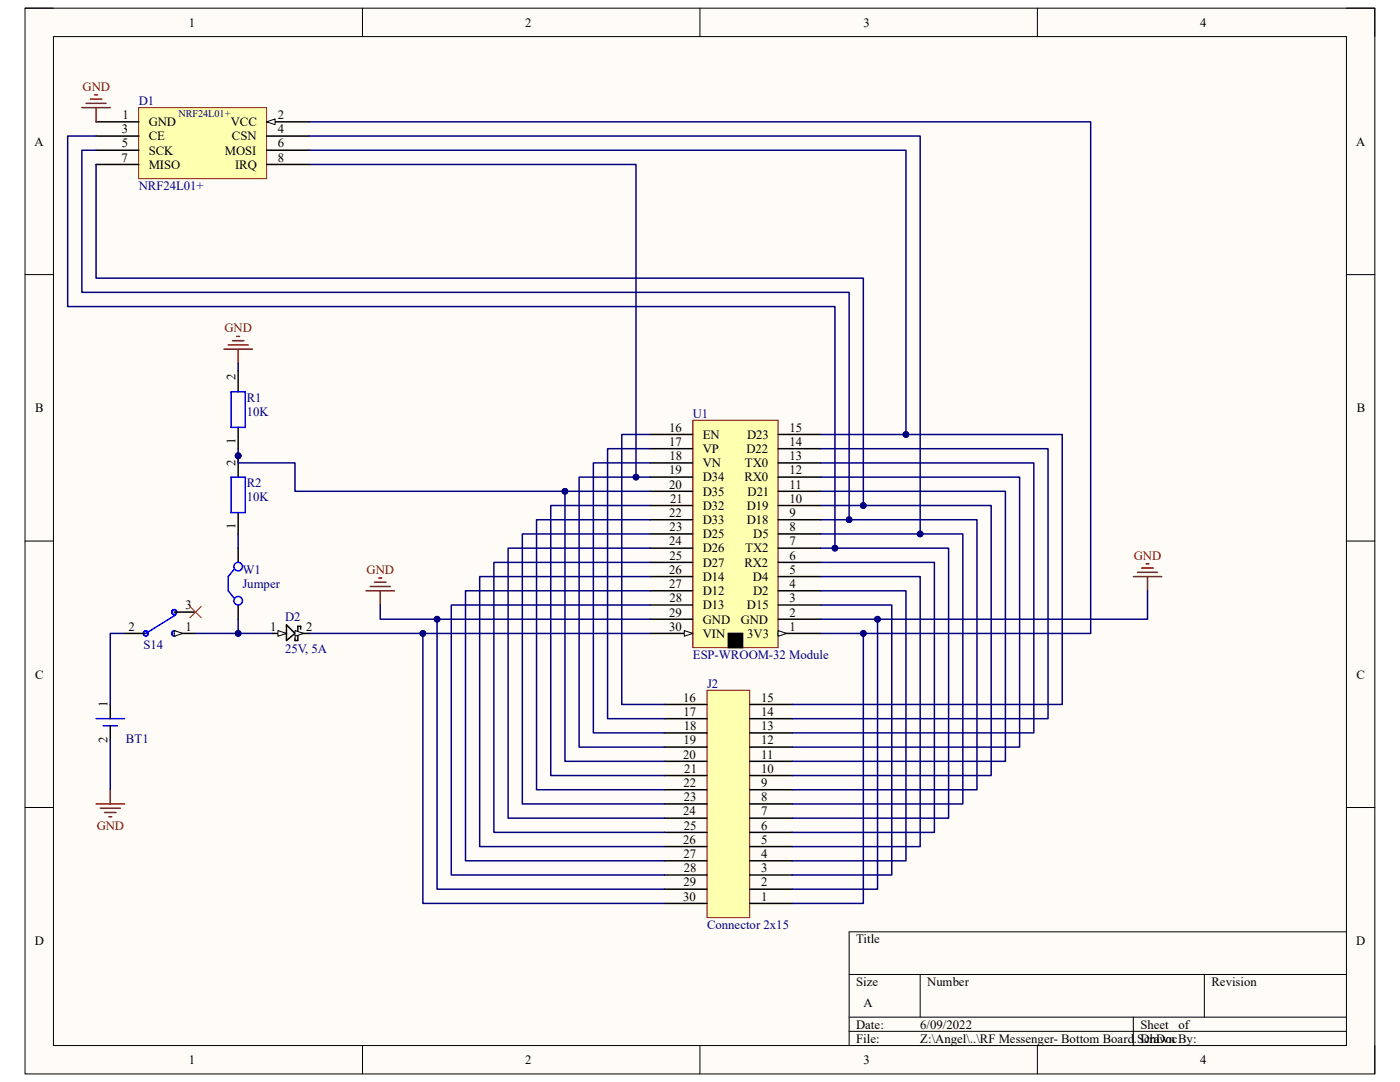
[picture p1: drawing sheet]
<svg xmlns="http://www.w3.org/2000/svg" width="279mm" height="216mm" viewBox="0 0 279 216" stroke-linecap="round" stroke-linejoin="round" font-family="sans-serif">
<path d="M5 1.6h269.4v212.7h-269.4z" fill-rule="evenodd" fill="#fffcf8"/>
<path d="M5 1.6h269.4v212.7h-269.4z" fill="none" stroke="#000" stroke-width=".2"/>
<path d="M10.7 7.3h258v201.3h-258z" fill-rule="evenodd" fill="#fffcf8"/>
<g fill="none" stroke="#000" stroke-width=".2">
<path d="M5 1.6h5.7M10.7 7.3h258v201.3h-258zM72.3 1.6v5.7M139.7 1.6v5.7M207 1.6v5.7M268.7 1.6h5.7v5.7M5 54.8h5.7M268.7 54.8h5.7M5 108h5.7M268.7 108h5.7M5 161.1h5.7M268.7 161.1h5.7"/>
<path d="M169.5 194.4h99.2M183.6 194.4v8.6M240.3 194.4v8.6M268.7 185.9h-99.2v22.7M72.3 208.6v5.7M139.7 208.6v5.7M169.5 203h99.2M169.5 205.8h99.2M207 208.6v5.7M226.2 203v5.6M274.4 208.6v5.7"/>
</g>
<path d="M141.1 137.7h8.5v45.4h-8.5z" fill-rule="evenodd" fill="#ffffb0"/>
<path d="M141.1 137.7h8.5v45.4h-8.5z" fill="none" stroke="#800000" stroke-width=".2"/>
<g fill="none" stroke="#000" stroke-width=".3">
<path d="M132.6 157.6h8.5M132.6 154.7h8.5M132.6 151.9h8.5M132.6 149.1h8.5M132.6 146.2h8.5M132.6 143.4h8.5M132.6 140.6h8.5M149.6 157.6h8.5M149.6 154.7h8.5M149.6 151.9h8.5M149.6 149.1h8.5M149.6 146.2h8.5"/>
<path d="M149.6 143.4h8.5M149.6 140.6h8.5M132.6 177.4h8.5M132.6 174.6h8.5M132.6 171.8h8.5M132.6 168.9h8.5M132.6 166.1h8.5M132.6 163.3h8.5M132.6 160.4h8.5M149.6 171.8h8.5M149.6 168.9h8.5M149.6 166.1h8.5"/>
<path d="M149.6 163.3h8.5M149.6 160.4h8.5M149.6 177.4h8.5M149.6 174.6h8.5M132.6 180.3h8.5M149.6 180.3h8.5"/>
</g>
<path d="M138.3 83.9h17v45.3h-17z" fill-rule="evenodd" fill="#ffffb0"/>
<path d="M138.3 83.9h17v45.3h-17z" fill="none" stroke="#800000" stroke-width=".2"/>
<path d="M155.3 126.4h8.5" fill="none" stroke="#000" stroke-width=".3"/>
<path d="M155.3 125.8l1.7 .6-1.7 .6z" fill="#f8fcff"/>
<path d="M155.3 125.8l1.7 .6-1.7 .6z" fill="none" stroke="#000" stroke-width=".2"/>
<g fill="none" stroke="#000" stroke-width=".3">
<path d="M129.8 98h8.5M129.8 95.2h8.5M129.8 92.4h8.5M129.8 89.5h8.5M129.8 86.7h8.5M155.3 98h8.5M155.3 95.2h8.5M155.3 92.4h8.5M155.3 89.5h8.5M155.3 86.7h8.5M129.8 117.9h8.5M129.8 115.1h8.5"/>
<path d="M129.8 112.2h8.5M129.8 109.4h8.5M129.8 106.5h8.5M129.8 103.7h8.5M129.8 100.9h8.5M155.3 117.9h8.5M155.3 115.1h8.5M155.3 112.2h8.5M155.3 109.4h8.5M155.3 106.5h8.5M155.3 103.7h8.5M155.3 100.9h8.5"/>
<path d="M129.8 123.6h8.5M129.8 120.7h8.5M129.8 126.4h8.5M155.3 123.6h8.5M155.3 120.7h8.5"/>
</g>
<path d="M136.6 125.8l1.7 .6-1.7 .6z" fill="#f8fcff"/>
<path d="M136.6 125.8l1.7 .6-1.7 .6z" fill="none" stroke="#000" stroke-width=".2"/>
<path d="M145.4 126.4h2.8v2.8h-2.8z" fill-rule="evenodd" fill="#000"/>
<path d="M24.8 126.4h4.3M34.8 126.4h4.2M145.4 126.4h2.8v2.8h-2.8z" fill="none" stroke="#000" stroke-width=".3"/>
<g fill="none" stroke="#00f" stroke-width=".3">
<circle cx="29.1" cy="126.4" r=".5"/>
<circle cx="34.8" cy="126.4" r=".5"/>
</g>
<path d="M34.8 125.8l1.7 .6-1.7 .6z" fill="#f8fcff"/>
<path d="M34.8 125.8l1.7 .6-1.7 .6z" fill="none" stroke="#000" stroke-width=".2"/>
<g fill="none" stroke="#00f" stroke-width=".3">
<path d="M35.1 122.7l-6 3.7"/>
<circle cx="34.8" cy="122.1" r=".5"/>
</g>
<path d="M34.8 122.1h4.2" fill="none" stroke="#000" stroke-width=".3"/>
<path d="M27.7 21.5h25.5v14.2h-25.5z" fill-rule="evenodd" fill="#ffffb0"/>
<path d="M27.7 21.5h25.5v14.2h-25.5z" fill="none" stroke="#800000" stroke-width=".2"/>
<path d="M19.2 24.3h8.5M53.2 24.3h8.5" fill="none" stroke="#000" stroke-width=".3"/>
<path d="M53.2 24.3l1.7-.6v1.2z" fill="#f8fcff"/>
<path d="M53.2 24.3l1.7-.6v1.2z" fill="none" stroke="#000" stroke-width=".2"/>
<path d="M19.2 27.1h8.5M19.2 30h8.5M19.2 32.8h8.5M53.2 27.1h8.5M53.2 30h8.5M53.2 32.8h8.5M54.3 126.4h2.9M60 125.5v-.5h-.6v2.8h-.5v-.6M22 140.6v2.8M22 144.8v2.9" fill="none" stroke="#000" stroke-width=".3"/>
<path d="M18 19.8h2.3M18.9 18.9h.6M16.3 21.5h5.7M17.2 20.6h4M19.2 21.5v2.8M22 157.6v2.8M19.2 160.4h5.6M20 161.3h4M20.9 162.1h2.2M21.7 163h.6" fill="none" stroke="#800000" stroke-width=".3"/>
<path d="M19.2 143.4h5.6M20.6 144.8h2.8" fill="none" stroke="#00f" stroke-width=".3"/>
<path d="M37.9 121l2.3 2.3M40.2 121l-2.3 2.3" fill="none" stroke="#f00" stroke-width=".2"/>
<path d="M55.5 125.8l1.7 .6-1.7 .6z" fill="#f8fcff"/>
<path d="M55.5 125.8l1.7 .6-1.7 .6z" fill="none" stroke="#000" stroke-width=".2"/>
<path d="M57.2 124.7l1.7 1.7-1.7 1.4zM58.9 126.4h2.8" fill="none" stroke="#000" stroke-width=".3"/>
<path d="M58.9 125.8l1.7 .6-1.7 .6z" fill="#f8fcff"/>
<path d="M58.9 125.8l1.7 .6-1.7 .6z" fill="none" stroke="#000" stroke-width=".2"/>
<circle cx="47.5" cy="90.9" r=".57" fill="#000080"/>
<circle cx="47.5" cy="90.9" r=".57" fill="none" stroke="#000080" stroke-width=".2"/>
<path d="M47.5 90.9v4.3" fill="none" stroke="#000" stroke-width=".3"/>
<circle cx="47.5" cy="90.9" r=".57" fill="#000080"/>
<circle cx="47.5" cy="90.9" r=".57" fill="none" stroke="#000080" stroke-width=".2"/>
<path d="M47.5 73.9v4.3M47.5 85.3v4.2M47.5 102.3v4.2M47.5 109.4v2.8M47.5 120.7v2.9" fill="none" stroke="#000" stroke-width=".3"/>
<g fill="none" stroke="#00f" stroke-width=".3">
<path d="M46.1 78.2h2.8v7.1h-2.8zM46.1 95.2h2.8v7.1h-2.8zM46.7 113.6l-1.2 1.5v2.8l1.2 1.4"/>
<circle cx="47.5" cy="113.1" r=".85"/>
<circle cx="47.5" cy="119.9" r=".85"/>
</g>
<g fill="none" stroke="#800000" stroke-width=".3">
<path d="M44.7 69.7h5.7M45.5 68.8h4M46.4 68h2.3M47.2 67.1h.6M47.5 69.7v2.8M73.1 117.9h5.6M73.9 117h4M74.8 116.2h2.2M75.6 115.3h.6M75.9 117.9v2.8M226.2 115.1h5.6M227 114.2h4"/>
<path d="M227.9 113.3h2.2M228.7 112.5h.6M229 115.1v2.8"/>
</g>
<path d="M61.7 24.3h156v102.1h-45.4" fill="none" stroke="#000080" stroke-width=".3"/>
<circle cx="172.3" cy="126.4" r=".57" fill="#000080"/>
<circle cx="172.3" cy="126.4" r=".57" fill="none" stroke="#000080" stroke-width=".2"/>
<path d="M61.7 126.4h22.7" fill="none" stroke="#000080" stroke-width=".3"/>
<circle cx="84.4" cy="126.4" r=".57" fill="#000080"/>
<circle cx="84.4" cy="126.4" r=".57" fill="none" stroke="#000080" stroke-width=".2"/>
<path d="M129.8 126.4h-45.4v53.9h48.2" fill="none" stroke="#000080" stroke-width=".3"/>
<circle cx="84.4" cy="126.4" r=".57" fill="#000080"/>
<circle cx="84.4" cy="126.4" r=".57" fill="none" stroke="#000080" stroke-width=".2"/>
<path d="M129.8 123.6h-42.6v53.8h45.4" fill="none" stroke="#000080" stroke-width=".3"/>
<circle cx="87.2" cy="123.6" r=".57" fill="#000080"/>
<circle cx="87.2" cy="123.6" r=".57" fill="none" stroke="#000080" stroke-width=".2"/>
<path d="M19.2 27.1h-5.7v34.1h153.1v48.2M129.8 120.7h-39.7v53.9h42.5" fill="none" stroke="#000080" stroke-width=".3"/>
<circle cx="166.6" cy="109.4" r=".57" fill="#000080"/>
<circle cx="166.6" cy="109.4" r=".57" fill="none" stroke="#000080" stroke-width=".2"/>
<path d="M19.2 30h-2.9v28.3h153.2v45.4M129.8 117.9h-36.9v53.9h39.7" fill="none" stroke="#000080" stroke-width=".3"/>
<circle cx="169.5" cy="103.7" r=".57" fill="#000080"/>
<circle cx="169.5" cy="103.7" r=".57" fill="none" stroke="#000080" stroke-width=".2"/>
<path d="M19.2 32.8v22.7h153.1v45.4M129.8 115.1h-34.1v53.8h36.9" fill="none" stroke="#000080" stroke-width=".3"/>
<circle cx="172.3" cy="100.9" r=".57" fill="#000080"/>
<circle cx="172.3" cy="100.9" r=".57" fill="none" stroke="#000080" stroke-width=".2"/>
<path d="M129.8 98h-17.1v53.9h19.9M129.8 112.2h-31.2v53.9h34M129.8 109.4h-28.4v53.9h31.2M129.8 106.5h-25.6v53.9h28.4M129.8 103.7h-22.7v53.9h25.5M129.8 100.9h-19.9v53.8h22.7" fill="none" stroke="#000080" stroke-width=".3"/>
<circle cx="112.7" cy="98" r=".57" fill="#000080"/>
<circle cx="112.7" cy="98" r=".57" fill="none" stroke="#000080" stroke-width=".2"/>
<path d="M129.8 95.2h-14.2v53.9h17" fill="none" stroke="#000080" stroke-width=".3"/>
<circle cx="126.9" cy="95.2" r=".57" fill="#000080"/>
<circle cx="126.9" cy="95.2" r=".57" fill="none" stroke="#000080" stroke-width=".2"/>
<path d="M61.7 32.8h65.2v62.4M129.8 92.4h-11.4v53.8h14.2M129.8 89.5h-8.5v53.9h11.3M129.8 86.7h-5.7v53.9h8.5" fill="none" stroke="#000080" stroke-width=".3"/>
<circle cx="126.9" cy="95.2" r=".57" fill="#000080"/>
<circle cx="126.9" cy="95.2" r=".57" fill="none" stroke="#000080" stroke-width=".2"/>
<path d="M61.7 30h119.1v56.7" fill="none" stroke="#000080" stroke-width=".3"/>
<circle cx="180.8" cy="86.7" r=".57" fill="#000080"/>
<circle cx="180.8" cy="86.7" r=".57" fill="none" stroke="#000080" stroke-width=".2"/>
<path d="M61.7 27.1h121.9v79.4" fill="none" stroke="#000080" stroke-width=".3"/>
<circle cx="183.6" cy="106.5" r=".57" fill="#000080"/>
<circle cx="183.6" cy="106.5" r=".57" fill="none" stroke="#000080" stroke-width=".2"/>
<path d="M163.8 126.4h8.5v53.9h-14.2" fill="none" stroke="#000080" stroke-width=".3"/>
<circle cx="172.3" cy="126.4" r=".57" fill="#000080"/>
<circle cx="172.3" cy="126.4" r=".57" fill="none" stroke="#000080" stroke-width=".2"/>
<path d="M163.8 123.6h11.3v53.8h-17" fill="none" stroke="#000080" stroke-width=".3"/>
<circle cx="175.1" cy="123.6" r=".57" fill="#000080"/>
<circle cx="175.1" cy="123.6" r=".57" fill="none" stroke="#000080" stroke-width=".2"/>
<path d="M163.8 117.9h17v53.9h-22.7M163.8 115.1h19.8v53.8h-25.5M163.8 112.2h22.7v53.9h-28.4M163.8 109.4h25.5v53.9h-31.2M163.8 120.7h14.2v53.9h-19.9" fill="none" stroke="#000080" stroke-width=".3"/>
<circle cx="166.6" cy="109.4" r=".57" fill="#000080"/>
<circle cx="166.6" cy="109.4" r=".57" fill="none" stroke="#000080" stroke-width=".2"/>
<path d="M163.8 106.5h28.4v53.9h-34.1" fill="none" stroke="#000080" stroke-width=".3"/>
<circle cx="183.6" cy="106.5" r=".57" fill="#000080"/>
<circle cx="183.6" cy="106.5" r=".57" fill="none" stroke="#000080" stroke-width=".2"/>
<path d="M163.8 103.7h31.2v53.9h-36.9" fill="none" stroke="#000080" stroke-width=".3"/>
<circle cx="169.5" cy="103.7" r=".57" fill="#000080"/>
<circle cx="169.5" cy="103.7" r=".57" fill="none" stroke="#000080" stroke-width=".2"/>
<path d="M163.8 100.9h34v53.8h-39.7" fill="none" stroke="#000080" stroke-width=".3"/>
<circle cx="172.3" cy="100.9" r=".57" fill="#000080"/>
<circle cx="172.3" cy="100.9" r=".57" fill="none" stroke="#000080" stroke-width=".2"/>
<path d="M163.8 98h36.8v53.9h-42.5M163.8 95.2h39.7v53.9h-45.4M163.8 92.4h42.5v53.8h-48.2M163.8 89.5h45.4v53.9h-51.1M163.8 86.7h48.2v53.9h-53.9" fill="none" stroke="#000080" stroke-width=".3"/>
<circle cx="180.8" cy="86.7" r=".57" fill="#000080"/>
<circle cx="180.8" cy="86.7" r=".57" fill="none" stroke="#000080" stroke-width=".2"/>
<path d="M47.5 72.5v1.4M24.8 126.4h-2.8v14.2M75.9 120.7v2.9h11.3M22 147.7v9.9" fill="none" stroke="#000080" stroke-width=".3"/>
<circle cx="87.2" cy="123.6" r=".57" fill="#000080"/>
<circle cx="87.2" cy="123.6" r=".57" fill="none" stroke="#000080" stroke-width=".2"/>
<path d="M229 117.9v5.7h-53.9" fill="none" stroke="#000080" stroke-width=".3"/>
<circle cx="175.1" cy="123.6" r=".57" fill="#000080"/>
<circle cx="175.1" cy="123.6" r=".57" fill="none" stroke="#000080" stroke-width=".2"/>
<path d="M47.5 89.5v2.9h11.4v5.6h53.8" fill="none" stroke="#000080" stroke-width=".3"/>
<circle cx="112.7" cy="98" r=".57" fill="#000080"/>
<circle cx="112.7" cy="98" r=".57" fill="none" stroke="#000080" stroke-width=".2"/>
<circle cx="47.5" cy="90.9" r=".57" fill="#000080"/>
<circle cx="47.5" cy="90.9" r=".57" fill="none" stroke="#000080" stroke-width=".2"/>
<path d="M39 126.4h15.3" fill="none" stroke="#000080" stroke-width=".3"/>
<circle cx="47.5" cy="126.4" r=".57" fill="#000080"/>
<circle cx="47.5" cy="126.4" r=".57" fill="none" stroke="#000080" stroke-width=".2"/>
<path d="M47.5 123.6v2.8" fill="none" stroke="#000080" stroke-width=".3"/>
<circle cx="47.5" cy="126.4" r=".57" fill="#000080"/>
<circle cx="47.5" cy="126.4" r=".57" fill="none" stroke="#000080" stroke-width=".2"/>
<path d="M47.5 106.5v2.9" fill="none" stroke="#000080" stroke-width=".3"/>
<g font-size="2.5">
<text x="37.7" y="5.3">1</text>
<text x="104.8" y="5.3">2</text>
<text x="172.3" y="5.3">3</text>
<text x="239.5" y="5.3">4</text>
<text x="24.4" y="23.7">1</text>
<text x="55.5" y="23.7">2</text>
<text x="6.9" y="29.1">A</text>
<text x="24.3" y="29.4">5</text>
<text x="24.3" y="26.6">3</text>
<text x="29.7" y="25.2">GND</text>
<text x="29.7" y="28">CE</text>
<text x="46.1" y="25.2">VCC</text>
<text x="46.3" y="28">CSN</text>
<text x="55.5" y="26.6">4</text>
<text x="55.5" y="29.4">6</text>
<text x="270.6" y="29.1">A</text>
<text x="24.3" y="32.3">7</text>
<text x="29.7" y="30.9">SCK</text>
<text x="29.7" y="33.7">MISO</text>
<text x="44.9" y="30.9">MOSI</text>
<text x="46.9" y="33.7">IRQ</text>
<text x="55.5" y="32.3">8</text>
<text x="47" y="75.9" transform="rotate(-90 47 75.9)">2</text>
<text x="7" y="82.3">B</text>
<text x="270.8" y="82.3">B</text>
<text x="47" y="88.5" transform="rotate(-90 47 88.5)">1</text>
<text x="133.5" y="86.1">16</text>
<text x="133.6" y="89">17</text>
<text x="140.3" y="87.5">EN</text>
<text x="149.1" y="87.5">D23</text>
<text x="157.6" y="89">14</text>
<text x="157.6" y="86.1">15</text>
<text x="47" y="92.9" transform="rotate(-90 47 92.9)">2</text>
<text x="133.6" y="94.7">19</text>
<text x="133.6" y="91.8">18</text>
<text x="140.3" y="90.4">VP</text>
<text x="140.3" y="93.2">VN</text>
<text x="148.7" y="93.2">TX0</text>
<text x="149" y="90.4">D22</text>
<text x="157.6" y="94.7">12</text>
<text x="157.6" y="91.8">13</text>
<text x="133.5" y="97.5">20</text>
<text x="133.7" y="100.3">21</text>
<text x="140.3" y="96.1">D34</text>
<text x="140.3" y="98.9">D35</text>
<text x="140.3" y="101.7">D32</text>
<text x="148.5" y="96.1">RX0</text>
<text x="149" y="101.7">D19</text>
<text x="149.2" y="98.9">D21</text>
<text x="157.6" y="100.3">10</text>
<text x="157.6" y="97.5">11</text>
<text x="47" y="105.5" transform="rotate(-90 47 105.5)">1</text>
<text x="133.6" y="103.2">22</text>
<text x="133.6" y="106">23</text>
<text x="140.3" y="104.6">D33</text>
<text x="140.3" y="107.4">D25</text>
<text x="149" y="104.6">D18</text>
<text x="150.3" y="107.4">D5</text>
<text x="157.6" y="106">8</text>
<text x="157.6" y="103.2">9</text>
<text x="133.5" y="108.8">24</text>
<text x="133.6" y="111.7">25</text>
<text x="140.3" y="110.2">D26</text>
<text x="140.3" y="113.1">D27</text>
<text x="148.5" y="113.1">RX2</text>
<text x="148.7" y="110.2">TX2</text>
<text x="157.6" y="111.7">6</text>
<text x="157.6" y="108.8">7</text>
<text x="133.5" y="114.5">26</text>
<text x="133.6" y="117.3">27</text>
<text x="140.3" y="115.9">D14</text>
<text x="140.3" y="118.7">D12</text>
<text x="150.2" y="115.9">D4</text>
<text x="150.3" y="118.7">D2</text>
<text x="157.6" y="117.3">4</text>
<text x="157.6" y="114.5">5</text>
<text x="25.7" y="125.9">2</text>
<text x="37" y="125.9">1</text>
<text x="37" y="121.6">3</text>
<text x="53.9" y="125.9">1</text>
<text x="61.1" y="125.9">2</text>
<text x="133.5" y="125.9">30</text>
<text x="133.6" y="123">29</text>
<text x="133.6" y="120.2">28</text>
<text x="140.3" y="121.6">D13</text>
<text x="140.3" y="124.4">GND</text>
<text x="147.8" y="124.4">GND</text>
<text x="149.1" y="121.6">D15</text>
<text x="157.6" y="125.9">1</text>
<text x="157.6" y="123">2</text>
<text x="157.6" y="120.2">3</text>
<text x="140.3" y="127.3">VIN</text>
<text x="149.1" y="127.3">3V3</text>
<text x="7" y="135.4">C</text>
<text x="270.7" y="135.4">C</text>
<text x="21.5" y="141.1" transform="rotate(-90 21.5 141.1)">1</text>
<text x="136.4" y="140">16</text>
<text x="136.4" y="142.9">17</text>
<text x="151.9" y="142.9">14</text>
<text x="151.9" y="140">15</text>
<text x="21.5" y="148.2" transform="rotate(-90 21.5 148.2)">2</text>
<text x="136.4" y="148.5">19</text>
<text x="136.4" y="145.7">18</text>
<text x="151.9" y="148.5">12</text>
<text x="151.9" y="145.7">13</text>
<text x="136.4" y="151.4">20</text>
<text x="136.6" y="154.2">21</text>
<text x="151.9" y="154.2">10</text>
<text x="151.9" y="151.4">11</text>
<text x="136.4" y="157">22</text>
<text x="136.5" y="159.9">23</text>
<text x="151.9" y="159.9">8</text>
<text x="151.9" y="157">9</text>
<text x="136.4" y="162.7">24</text>
<text x="136.4" y="165.5">25</text>
<text x="151.9" y="165.5">6</text>
<text x="151.9" y="162.7">7</text>
<text x="136.4" y="168.4">26</text>
<text x="136.4" y="171.2">27</text>
<text x="151.9" y="171.2">4</text>
<text x="151.9" y="168.4">5</text>
<text x="136.4" y="179.7">30</text>
<text x="136.4" y="176.9">29</text>
<text x="136.4" y="174">28</text>
<text x="151.9" y="179.7">1</text>
<text x="151.9" y="176.9">2</text>
<text x="151.9" y="174">3</text>
<text x="6.9" y="188.6">D</text>
<text x="170.9" y="188.2">Title</text>
<text x="270.7" y="188.6">D</text>
<text x="170.9" y="196.7">Size</text>
<text x="185" y="196.7">Number</text>
<text x="241.8" y="196.7">Revision</text>
<text x="172.3" y="201">A</text>
<text x="170.9" y="205.2">Date:</text>
<text x="170.9" y="208.1">File:</text>
<text x="183.6" y="205.2">6/09/2022</text>
<text x="183.7" y="208.1">Z:\Angel\..\RF Messenger- Bottom Board.SchDoc</text>
<text x="227.6" y="208.1">Drawn By:</text>
<text x="227.6" y="205.2">Sheet</text>
<text x="235.2" y="205.2">of</text>
<text x="37.7" y="212.3">1</text>
<text x="104.8" y="212.3">2</text>
<text x="172.3" y="212.3">3</text>
<text x="239.5" y="212.3">4</text>
</g>
<g font-size="2.5" fill="#800000">
<text x="16.5" y="18.1">GND</text>
<text x="44.8" y="66.3">GND</text>
<text x="226.3" y="111.7">GND</text>
<text x="73.2" y="114.5">GND</text>
<text x="19.3" y="165.5">GND</text>
</g>
<g font-size="2.5" fill="#000080">
<text x="27.7" y="20.9">D1</text>
<text x="27.7" y="37.9">NRF24L01+</text>
<text x="49.2" y="80.2">R1</text>
<text x="49.2" y="83">10K</text>
<text x="138.3" y="83.3">U1</text>
<text x="49.2" y="97.2">R2</text>
<text x="49.2" y="100">10K</text>
<text x="48.4" y="114.5">W1</text>
<text x="48.4" y="117.3">Jumper</text>
<text x="56.9" y="123.9">D2</text>
<text x="28.6" y="129.5">S14</text>
<text x="56.9" y="130.4">25V, 5A</text>
<text x="138.3" y="131.5">ESP-WROOM-32 Module</text>
<text x="141.1" y="137.2">J2</text>
<text x="25.1" y="148.3">BT1</text>
<text x="141.1" y="185.4">Connector 2x15</text>
</g>
<text font-size="2" fill="#000080" x="35.6" y="23.3">NRF24L01+</text>
</svg>
